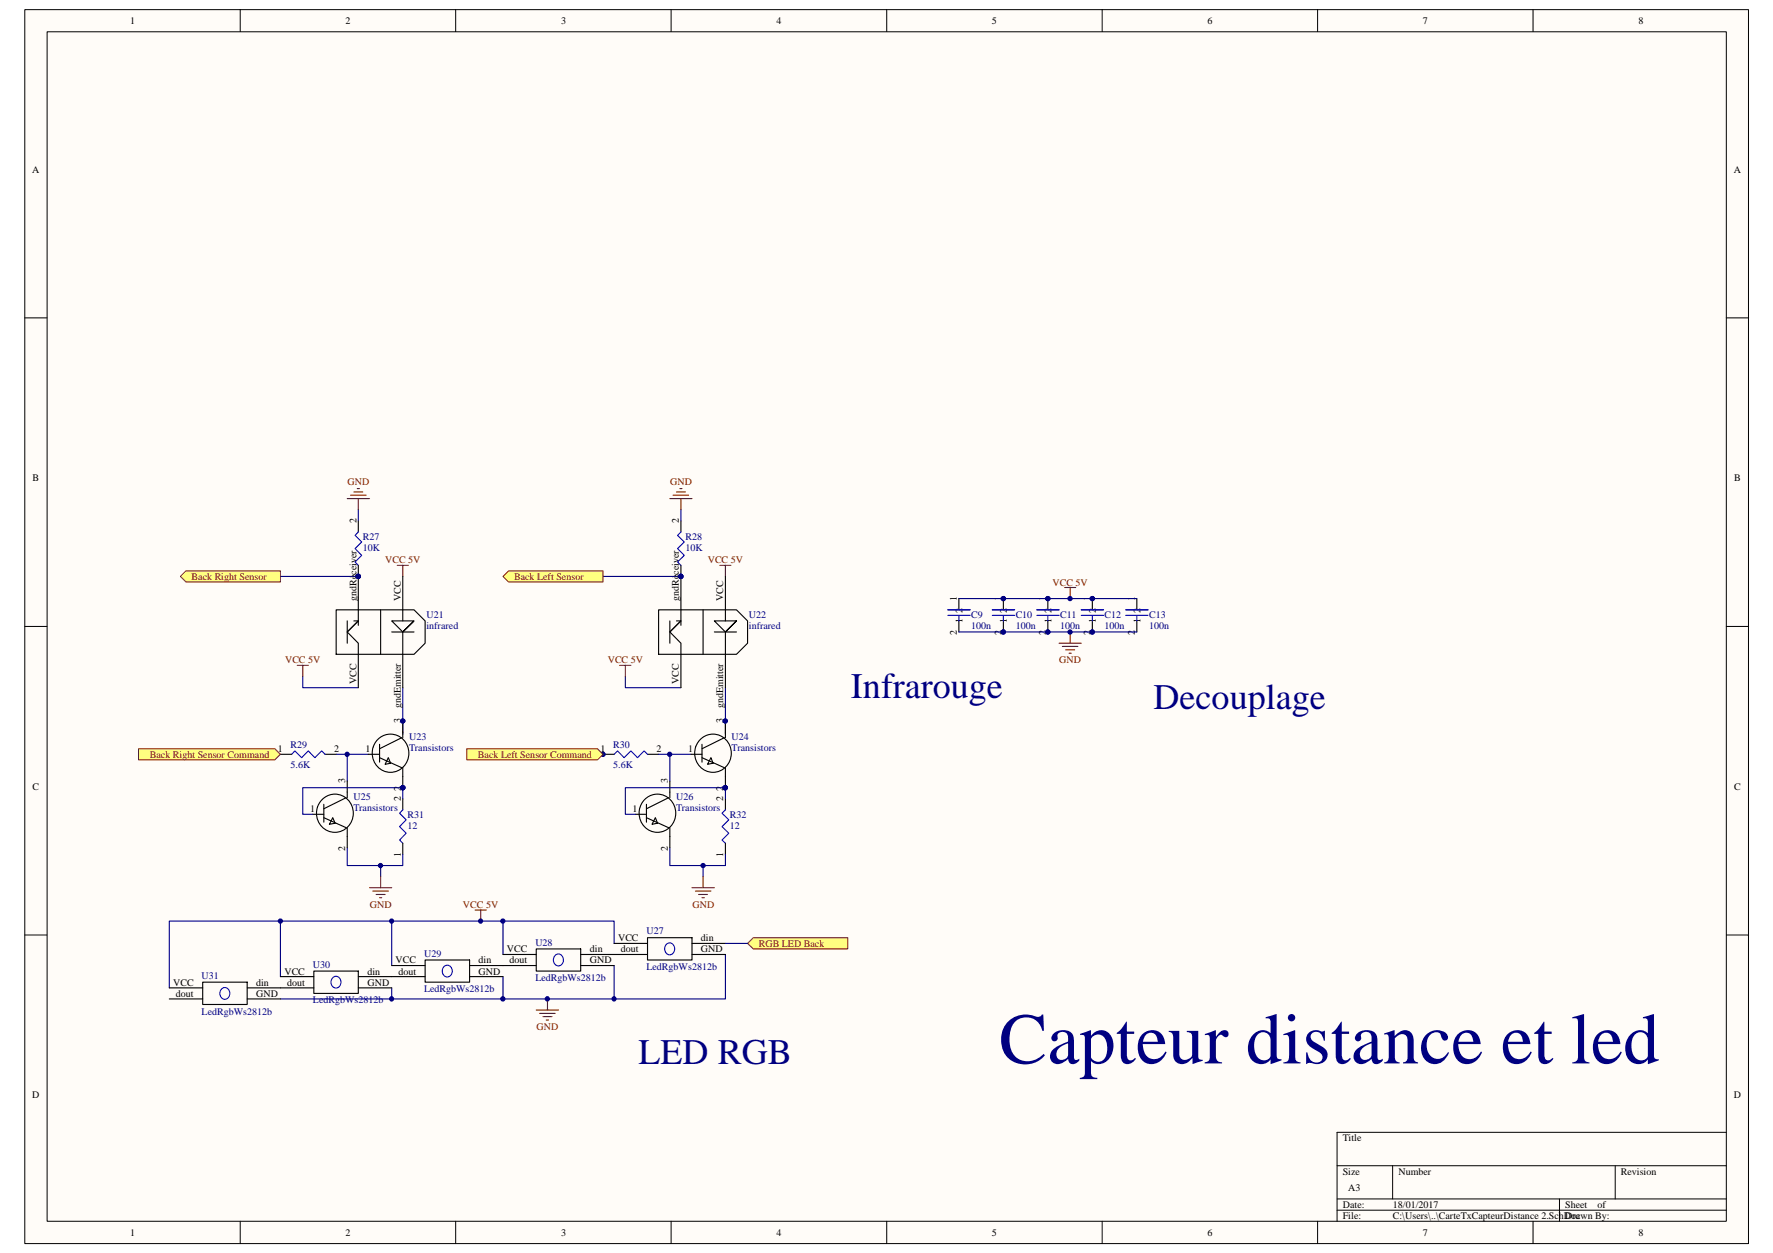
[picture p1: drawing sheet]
<svg xmlns="http://www.w3.org/2000/svg" width="420mm" height="297mm" viewBox="0 0 420 297" stroke-linecap="round" stroke-linejoin="round" font-family="sans-serif">
<path d="M5.9 2.3h408.4v292.5h-408.4z" fill="#fffcf8"/>
<path d="M5.9 2.3h408.4v292.5h-408.4z" fill="none" stroke="#000" stroke-width=".24"/>
<path d="M11.2 7.6h397.9v281.9h-397.9z" fill="#fffcf8"/>
<g fill="none" stroke="#000" stroke-width=".24">
<path d="M11.2 7.5h397.9v282h-397.9zM56.9 2.2v5.3M108 2.2v5.3M159 2.2v5.3M210.1 2.2v5.3M261.2 2.2v5.3M312.2 2.2v5.3M363.3 2.2v5.3M5.9 75.4h5.2M409.1 75.4h5.3M5.9 148.5h5.2M409.1 148.5h5.3"/>
<path d="M5.9 221.7h5.2M409.1 221.7h5.3M316.9 276.4h92.2M330 276.4v7.8M382.8 276.4v7.8M409.1 268.4h-92.2v21.1M56.9 289.5v5.3M108 289.5v5.3M159 289.5v5.3M210.1 289.5v5.3M261.2 289.5v5.3M312.2 289.5v5.3"/>
<path d="M316.9 284.2h92.2M316.9 286.9h92.2M363.3 289.5v5.3M369.6 284.2v5.3"/>
</g>
<path d="M258.9 141.9v2.7M269.4 141.9v2.7M269.4 147.2v2.6" fill="none" stroke="#000" stroke-width=".26"/>
<path d="M266.8 144.6h5.3M266.8 145.9h5.3M269.4 145.9v1.3" fill="none" stroke="#00f" stroke-width=".26"/>
<circle cx="258.9" cy="141.9" r=".51" fill="#000080"/>
<circle cx="258.9" cy="141.9" r=".51" fill="none" stroke="#000080" stroke-width=".24"/>
<path d="M258.9 147.2v2.6" fill="none" stroke="#000" stroke-width=".26"/>
<circle cx="258.9" cy="149.8" r=".51" fill="#000080"/>
<circle cx="258.9" cy="149.8" r=".51" fill="none" stroke="#000080" stroke-width=".24"/>
<path d="M256.2 144.6h5.3M256.2 145.9h5.3M258.9 145.9v1.3" fill="none" stroke="#00f" stroke-width=".26"/>
<circle cx="258.9" cy="141.9" r=".51" fill="#000080"/>
<circle cx="258.9" cy="141.9" r=".51" fill="none" stroke="#000080" stroke-width=".24"/>
<circle cx="258.9" cy="149.8" r=".51" fill="#000080"/>
<circle cx="258.9" cy="149.8" r=".51" fill="none" stroke="#000080" stroke-width=".24"/>
<path d="M248.3 141.9v2.7" fill="none" stroke="#000" stroke-width=".26"/>
<circle cx="248.3" cy="141.9" r=".51" fill="#000080"/>
<circle cx="248.3" cy="141.9" r=".51" fill="none" stroke="#000080" stroke-width=".24"/>
<path d="M248.3 147.2v2.6" fill="none" stroke="#000" stroke-width=".26"/>
<circle cx="248.3" cy="149.8" r=".51" fill="#000080"/>
<circle cx="248.3" cy="149.8" r=".51" fill="none" stroke="#000080" stroke-width=".24"/>
<path d="M245.7 144.6h5.3M245.7 145.9h5.3M248.3 145.9v1.3" fill="none" stroke="#00f" stroke-width=".26"/>
<circle cx="248.3" cy="141.9" r=".51" fill="#000080"/>
<circle cx="248.3" cy="141.9" r=".51" fill="none" stroke="#000080" stroke-width=".24"/>
<circle cx="248.3" cy="149.8" r=".51" fill="#000080"/>
<circle cx="248.3" cy="149.8" r=".51" fill="none" stroke="#000080" stroke-width=".24"/>
<path d="M237.8 141.9v2.7" fill="none" stroke="#000" stroke-width=".26"/>
<circle cx="237.8" cy="141.9" r=".51" fill="#000080"/>
<circle cx="237.8" cy="141.9" r=".51" fill="none" stroke="#000080" stroke-width=".24"/>
<path d="M237.8 147.2v2.6" fill="none" stroke="#000" stroke-width=".26"/>
<circle cx="237.8" cy="149.8" r=".51" fill="#000080"/>
<circle cx="237.8" cy="149.8" r=".51" fill="none" stroke="#000080" stroke-width=".24"/>
<path d="M235.2 144.6h5.2M235.2 145.9h5.2M237.8 145.9v1.3" fill="none" stroke="#00f" stroke-width=".26"/>
<circle cx="237.8" cy="141.9" r=".51" fill="#000080"/>
<circle cx="237.8" cy="141.9" r=".51" fill="none" stroke="#000080" stroke-width=".24"/>
<circle cx="237.8" cy="149.8" r=".51" fill="#000080"/>
<circle cx="237.8" cy="149.8" r=".51" fill="none" stroke="#000080" stroke-width=".24"/>
<path d="M227.2 141.9v2.7M227.2 147.2v2.6" fill="none" stroke="#000" stroke-width=".26"/>
<path d="M224.6 144.6h5.3M224.6 145.9h5.3M227.2 145.9v1.3" fill="none" stroke="#00f" stroke-width=".26"/>
<path d="M251 152.5h5.2M251.7 153.2h3.7M252.5 154.1h2.2M253.4 154.9h.5M253.6 149.8v2.7" fill="none" stroke="#800000" stroke-width=".26"/>
<circle cx="253.6" cy="149.8" r=".5" fill="#000080"/>
<circle cx="253.6" cy="149.8" r=".5" fill="none" stroke="#000080" stroke-width=".24"/>
<path d="M66.5 218.4v13.1M145.5 223.6v-5.2h-105.4v15.8M171.9 226.3v10.5h-105.4" fill="none" stroke="#000080" stroke-width=".26"/>
<circle cx="66.5" cy="218.4" r=".51" fill="#000080"/>
<circle cx="66.5" cy="218.4" r=".51" fill="none" stroke="#000080" stroke-width=".24"/>
<path d="M92.8 218.4v10.5" fill="none" stroke="#000080" stroke-width=".26"/>
<circle cx="92.8" cy="218.4" r=".5" fill="#000080"/>
<circle cx="92.8" cy="218.4" r=".5" fill="none" stroke="#000080" stroke-width=".24"/>
<path d="M119.2 218.4v7.9" fill="none" stroke="#000080" stroke-width=".26"/>
<circle cx="119.2" cy="218.4" r=".5" fill="#000080"/>
<circle cx="119.2" cy="218.4" r=".5" fill="none" stroke="#000080" stroke-width=".24"/>
<path d="M92.8 234.2v2.6" fill="none" stroke="#000080" stroke-width=".26"/>
<circle cx="92.8" cy="236.8" r=".51" fill="#000080"/>
<circle cx="92.8" cy="236.8" r=".51" fill="none" stroke="#000080" stroke-width=".24"/>
<path d="M119.2 231.5v5.3" fill="none" stroke="#000080" stroke-width=".26"/>
<circle cx="119.2" cy="236.8" r=".51" fill="#000080"/>
<circle cx="119.2" cy="236.8" r=".51" fill="none" stroke="#000080" stroke-width=".24"/>
<path d="M145.5 228.9v7.9" fill="none" stroke="#000080" stroke-width=".26"/>
<circle cx="145.5" cy="236.8" r=".51" fill="#000080"/>
<circle cx="145.5" cy="236.8" r=".51" fill="none" stroke="#000080" stroke-width=".24"/>
<path d="M71.7 160.4v2.6h13.2M95.5 163v11.1" fill="none" stroke="#000080" stroke-width=".26"/>
<path d="M84.9 123.5v2.6M84.9 134v2.7M95.5 189.4v2.6M95.5 199.9v2.6" fill="none" stroke="#000" stroke-width=".26"/>
<path d="M84.9 126.1l-.8 .8 1.6 1.6-1.6 1.5 1.6 1.7-1.6 1.5 .8 .8M95.5 192l-.8 .8 1.6 1.6-1.6 1.6 1.6 1.5-1.6 1.6 .8 .8" fill="none" stroke="#00f" stroke-width=".26"/>
<circle cx="84.9" cy="136.6" r=".51" fill="#000080"/>
<circle cx="84.9" cy="136.6" r=".51" fill="none" stroke="#000080" stroke-width=".24"/>
<circle cx="84.9" cy="136.6" r=".51" fill="#000080"/>
<circle cx="84.9" cy="136.6" r=".51" fill="none" stroke="#000080" stroke-width=".24"/>
<path d="M66.5 178.8h2.6M77 178.8h2.7" fill="none" stroke="#000" stroke-width=".26"/>
<path d="M69.1 178.8l.8-.8 1.6 1.6 1.6-1.6 1.5 1.6 1.6-1.6 .8 .8" fill="none" stroke="#00f" stroke-width=".26"/>
<path d="M82.3 201v4.2h13.2v-2.7M90.2 205.2v2.6" fill="none" stroke="#000080" stroke-width=".26"/>
<circle cx="90.2" cy="205.2" r=".5" fill="#000080"/>
<circle cx="90.2" cy="205.2" r=".5" fill="none" stroke="#000080" stroke-width=".24"/>
<path d="M82.3 118.2h5.3M83.1 117.4h3.7M83.9 116.6h2.1M84.7 115.8h.5M84.9 118.2v2.6M87.6 210.4h5.2M88.3 211.2h3.7M89.1 212h2.2M89.9 212.8h.6M90.2 207.8v2.6" fill="none" stroke="#800000" stroke-width=".26"/>
<path d="M66.5 136.7h18.4M84.9 120.8v2.7" fill="none" stroke="#000080" stroke-width=".26"/>
<circle cx="84.9" cy="136.6" r=".51" fill="#000080"/>
<circle cx="84.9" cy="136.6" r=".51" fill="none" stroke="#000080" stroke-width=".24"/>
<path d="M79.7 178.8h7.6M82.3 178.8v6.4" fill="none" stroke="#000080" stroke-width=".26"/>
<circle cx="82.2" cy="178.8" r=".5" fill="#000080"/>
<circle cx="82.2" cy="178.8" r=".5" fill="none" stroke="#000080" stroke-width=".24"/>
<path d="M95.5 170.9v2.7M74.1 193h2.6M75.3 191.3a4.4 4.4 0 0 1 6-2.6 4.4 4.4 0 0 1 1.8 6.4 4.4 4.4 0 0 1-5.6 1.8 4.4 4.4 0 0 1-2.3-5.5M76.7 190.7v4.2M76.7 193.8l5.3 2.4M78.9 193.8l.5 1.4-1.3 .2zM82 189.1l-5.3 2.6M82.3 185.2v3.9M82.3 196.2v4.8" fill="none" stroke="#000" stroke-width=".26"/>
<circle cx="95.5" cy="170.9" r=".5" fill="#000080"/>
<circle cx="95.5" cy="170.9" r=".5" fill="none" stroke="#000080" stroke-width=".24"/>
<path d="M87.3 178.8h2.6M95.5 184.1v2.6" fill="none" stroke="#000" stroke-width=".26"/>
<circle cx="95.4" cy="186.7" r=".51" fill="#000080"/>
<circle cx="95.4" cy="186.7" r=".51" fill="none" stroke="#000080" stroke-width=".24"/>
<path d="M88.5 177a4.4 4.4 0 0 1 5.7-2.7 4.4 4.4 0 0 1 2.4 5.8 4.4 4.4 0 0 1-5.6 2.7 4.4 4.4 0 0 1-2.6-5.7M89.9 176.4v4.3M89.9 179.6l5.3 2.4M92 179.6l.6 1.3-1.3 .3zM95.2 174.9l-5.3 2.6M95.5 173.6v1.3M95.5 182v2.1" fill="none" stroke="#000" stroke-width=".26"/>
<circle cx="95.5" cy="170.9" r=".5" fill="#000080"/>
<circle cx="95.5" cy="170.9" r=".5" fill="none" stroke="#000080" stroke-width=".24"/>
<circle cx="95.4" cy="186.7" r=".51" fill="#000080"/>
<circle cx="95.4" cy="186.7" r=".51" fill="none" stroke="#000080" stroke-width=".24"/>
<path d="M148.2 160.4v2.6h13.2M171.9 163v11.1" fill="none" stroke="#000080" stroke-width=".26"/>
<path d="M161.4 123.5v2.6M161.4 134v2.7M171.9 189.4v2.6M171.9 199.9v2.6" fill="none" stroke="#000" stroke-width=".26"/>
<path d="M161.4 126.1l-.8 .8 1.6 1.6-1.6 1.5 1.6 1.7-1.6 1.5 .8 .8M171.9 192l-.8 .8 1.6 1.6-1.6 1.6 1.6 1.5-1.6 1.6 .8 .8" fill="none" stroke="#00f" stroke-width=".26"/>
<circle cx="161.3" cy="136.6" r=".5" fill="#000080"/>
<circle cx="161.3" cy="136.6" r=".5" fill="none" stroke="#000080" stroke-width=".24"/>
<circle cx="161.3" cy="136.6" r=".5" fill="#000080"/>
<circle cx="161.3" cy="136.6" r=".5" fill="none" stroke="#000080" stroke-width=".24"/>
<path d="M142.9 178.8h2.6M153.4 178.8h2.7" fill="none" stroke="#000" stroke-width=".26"/>
<path d="M145.5 178.8l.8-.8 1.6 1.6 1.6-1.6 1.6 1.6 1.5-1.6 .8 .8" fill="none" stroke="#00f" stroke-width=".26"/>
<circle cx="142.9" cy="178.8" r=".5" fill="#000080"/>
<circle cx="142.9" cy="178.8" r=".5" fill="none" stroke="#000080" stroke-width=".24"/>
<circle cx="142.9" cy="178.8" r=".5" fill="#000080"/>
<circle cx="142.9" cy="178.8" r=".5" fill="none" stroke="#000080" stroke-width=".24"/>
<path d="M158.7 201v4.2h13.2v-2.7M166.6 205.2v2.6" fill="none" stroke="#000080" stroke-width=".26"/>
<circle cx="166.6" cy="205.2" r=".51" fill="#000080"/>
<circle cx="166.6" cy="205.2" r=".51" fill="none" stroke="#000080" stroke-width=".24"/>
<path d="M158.7 118.2h5.3M159.5 117.4h3.7M160.3 116.6h2.1M161.1 115.8h.5M161.4 118.2v2.6M164 210.4h5.3M164.8 211.2h3.7M165.6 212h2.1M166.4 212.8h.5M166.6 207.8v2.6" fill="none" stroke="#800000" stroke-width=".26"/>
<path d="M142.9 136.7h18.5M161.4 120.8v2.7" fill="none" stroke="#000080" stroke-width=".26"/>
<circle cx="161.3" cy="136.6" r=".5" fill="#000080"/>
<circle cx="161.3" cy="136.6" r=".5" fill="none" stroke="#000080" stroke-width=".24"/>
<path d="M156.1 178.8h7.6M158.7 178.8v6.4" fill="none" stroke="#000080" stroke-width=".26"/>
<circle cx="158.7" cy="178.8" r=".51" fill="#000080"/>
<circle cx="158.7" cy="178.8" r=".51" fill="none" stroke="#000080" stroke-width=".24"/>
<path d="M171.9 170.9v2.7M150.6 193h2.6M151.7 191.3a4.4 4.4 0 0 1 5.7-2.7 4.4 4.4 0 0 1 2.5 5.8 4.4 4.4 0 0 1-5.6 2.6 4.4 4.4 0 0 1-2.6-5.6M153.2 190.7v4.2M153.2 193.8l5.2 2.4M155.3 193.8l.5 1.4-1.3 .2zM158.4 189.1l-5.2 2.6M158.7 185.2v3.9M158.7 196.2v4.8" fill="none" stroke="#000" stroke-width=".26"/>
<circle cx="171.9" cy="170.9" r=".49" fill="#000080"/>
<circle cx="171.9" cy="170.9" r=".49" fill="none" stroke="#000080" stroke-width=".24"/>
<path d="M163.7 178.8h2.7M171.9 184.1v2.6" fill="none" stroke="#000" stroke-width=".26"/>
<circle cx="171.9" cy="186.7" r=".5" fill="#000080"/>
<circle cx="171.9" cy="186.7" r=".5" fill="none" stroke="#000080" stroke-width=".24"/>
<path d="M164.9 177a4.4 4.4 0 0 1 5.7-2.7 4.4 4.4 0 0 1 2.4 5.8 4.4 4.4 0 0 1-5.6 2.7 4.4 4.4 0 0 1-2.6-5.7M166.4 176.4v4.3M166.4 179.6l5.3 2.4M168.5 179.6l.5 1.3-1.3 .3zM171.7 174.9l-5.3 2.6M171.9 173.6v1.3M171.9 182v2.1" fill="none" stroke="#000" stroke-width=".26"/>
<circle cx="171.9" cy="170.9" r=".49" fill="#000080"/>
<circle cx="171.9" cy="170.9" r=".49" fill="none" stroke="#000080" stroke-width=".24"/>
<circle cx="171.9" cy="186.7" r=".5" fill="#000080"/>
<circle cx="171.9" cy="186.7" r=".5" fill="none" stroke="#000080" stroke-width=".24"/>
<path d="M95.5 186.7h-23.8v6.3h2.4" fill="none" stroke="#000080" stroke-width=".26"/>
<circle cx="95.4" cy="186.7" r=".51" fill="#000080"/>
<circle cx="95.4" cy="186.7" r=".51" fill="none" stroke="#000080" stroke-width=".24"/>
<path d="M95.5 186.7v2.7" fill="none" stroke="#000080" stroke-width=".26"/>
<circle cx="95.4" cy="186.7" r=".51" fill="#000080"/>
<circle cx="95.4" cy="186.7" r=".51" fill="none" stroke="#000080" stroke-width=".24"/>
<path d="M171.9 186.7h-23.7v6.3h2.4" fill="none" stroke="#000080" stroke-width=".26"/>
<circle cx="171.9" cy="186.7" r=".5" fill="#000080"/>
<circle cx="171.9" cy="186.7" r=".5" fill="none" stroke="#000080" stroke-width=".24"/>
<path d="M171.9 186.7v2.7" fill="none" stroke="#000080" stroke-width=".26"/>
<circle cx="171.9" cy="186.7" r=".5" fill="#000080"/>
<circle cx="171.9" cy="186.7" r=".5" fill="none" stroke="#000080" stroke-width=".24"/>
<path d="M32.8 177.5h32.3l1.4 1.3-1.4 1.3h-32.3z" fill-rule="evenodd" fill="#ffff80"/>
<path d="M32.8 177.5h32.3l1.4 1.3-1.4 1.3h-32.3z" fill="none" stroke="#800000" stroke-width=".24"/>
<path d="M110.6 177.5h31l1.3 1.3-1.3 1.3h-31z" fill-rule="evenodd" fill="#ffff80"/>
<path d="M110.6 177.5h31l1.3 1.3-1.3 1.3h-31z" fill="none" stroke="#800000" stroke-width=".24"/>
<path d="M44.1 135.3h22.4v2.7h-22.4l-1.4-1.3z" fill-rule="evenodd" fill="#ffff80"/>
<path d="M44.1 135.3h22.4v2.7h-22.4l-1.4-1.3z" fill="none" stroke="#800000" stroke-width=".24"/>
<path d="M120.5 135.3h22.4v2.7h-22.4l-1.3-1.3z" fill-rule="evenodd" fill="#ffff80"/>
<path d="M120.5 135.3h22.4v2.7h-22.4l-1.3-1.3z" fill="none" stroke="#800000" stroke-width=".24"/>
<path d="M112.6 215.7h2.6M113.9 215.7v2.7" fill="none" stroke="#800000" stroke-width=".26"/>
<circle cx="113.9" cy="218.4" r=".5" fill="#000080"/>
<circle cx="113.9" cy="218.4" r=".5" fill="none" stroke="#000080" stroke-width=".24"/>
<path d="M177.2 223.6l1.3-1.3h22.4v2.7h-22.4z" fill-rule="evenodd" fill="#ffff80"/>
<path d="M177.2 223.6l1.3-1.3h22.4v2.7h-22.4z" fill="none" stroke="#800000" stroke-width=".24"/>
<path d="M94.1 134h2.7M95.5 134v2.7M170.6 134h2.6M171.9 134v2.7M252.3 139.3h2.6M253.6 139.3v2.6M70.4 157.7h2.7M71.7 157.7v2.7M146.8 157.7h2.7M148.2 157.7v2.7" fill="none" stroke="#800000" stroke-width=".26"/>
<circle cx="253.6" cy="141.9" r=".51" fill="#000080"/>
<circle cx="253.6" cy="141.9" r=".51" fill="none" stroke="#000080" stroke-width=".24"/>
<path d="M127.1 239.4h5.3M129.7 236.8v2.6M127.9 240.2h3.7M128.7 241h2.1M129.4 241.8h.6" fill="none" stroke="#800000" stroke-width=".26"/>
<circle cx="129.7" cy="236.8" r=".51" fill="#000080"/>
<circle cx="129.7" cy="236.8" r=".51" fill="none" stroke="#000080" stroke-width=".24"/>
<path d="M227.2 141.9h42.2M227.2 149.8h42.2M171.9 223.6h5.3" fill="none" stroke="#000080" stroke-width=".26"/>
<g fill="none" stroke="#000" stroke-width=".26">
<path d="M161.4 136.7v10.5l-2.7 2.6 2.7 2.7v2.6M156.1 144.6h18.4l2.7 2.6v5.3l-2.7 2.6h-18.4zM158.7 147.2v5.3M160.3 147.2h1.1v1.1M161.4 147.2l-2.7 2.6M166.6 144.6v10.5M169.3 149.8h5.2M171.9 144.6v2.6M174.5 147.2h-5.2l2.6 2.6 2.6-2.6-2.6 2.6v5.3M40.1 234.2h7.9M40.1 236.8h7.9M48 232.8h10.6v5.3h-10.6z"/>
<path d="M58.6 234.2h15.8M58.6 236.8h7.9M66.5 231.5h7.9M74.4 230.2h10.5v5.3h-10.5zM84.9 231.5h15.8M84.9 234.2h7.9M92.8 228.9h7.9M100.7 227.6h10.6v5.2h-10.6zM111.3 228.9h15.8M111.3 231.5h7.9M119.2 226.3h7.9M127.1 225h10.5v5.2h-10.5z"/>
<path d="M137.6 228.9h7.9M137.6 226.3h15.8M145.5 223.6h7.9M153.4 222.3h10.6v5.3h-10.6zM164 223.6h7.9M164 226.3h7.9"/>
</g>
<path d="M54.4 235.8a1.25 1.25 0 0 0-1.2-1.7 1.25 1.25 0 0 0-1 1.8 1.13 1.13 0 0 0 1 1 1.13 1.13 0 0 0 1.2-.9M80.8 233.2a1.25 1.25 0 0 0-1.3-1.8 1.25 1.25 0 0 0-1 1.9 1.13 1.13 0 0 0 1.1 .9 1.13 1.13 0 0 0 1.1-.9M107.1 230.5a1.25 1.25 0 0 0-1.2-1.7 1.25 1.25 0 0 0-1 1.8 1.13 1.13 0 0 0 1 1 1.13 1.13 0 0 0 1.2-.9M133.5 227.9a1.22 1.22 0 0 0-.7-1.6 1.22 1.22 0 0 0-1.6 .8 1.23 1.23 0 0 0 .4 1.6 1.23 1.23 0 0 0 1.7-.2l.1-.4M159.8 225.3a1.25 1.25 0 0 0-1.2-1.8 1.25 1.25 0 0 0-1 1.9 1.13 1.13 0 0 0 1.1 1 1.13 1.13 0 0 0 1.1-1" fill="none" stroke="#00f" stroke-width=".26"/>
<circle cx="161.3" cy="136.6" r=".5" fill="#000080"/>
<circle cx="161.3" cy="136.6" r=".5" fill="none" stroke="#000080" stroke-width=".24"/>
<path d="M171.9 136.7v7.9M161.4 155.1v7.9M171.9 155.1v7.9" fill="none" stroke="#000" stroke-width=".26"/>
<circle cx="161.3" cy="136.6" r=".5" fill="#000080"/>
<circle cx="161.3" cy="136.6" r=".5" fill="none" stroke="#000080" stroke-width=".24"/>
<path d="M84.9 136.7v10.5l-2.6 2.6 2.6 2.7v2.6M79.7 144.6h18.4l2.6 2.6v5.3l-2.6 2.6h-18.4zM82.3 147.2v5.3M83.9 147.2h1v1.1M84.9 147.2l-2.6 2.6M90.2 144.6v10.5M92.8 149.8h5.3M95.5 144.6v2.6M98.1 147.2h-5.3l2.7 2.6 2.6-2.6-2.6 2.6v5.3" fill="none" stroke="#000" stroke-width=".26"/>
<circle cx="84.9" cy="136.6" r=".51" fill="#000080"/>
<circle cx="84.9" cy="136.6" r=".51" fill="none" stroke="#000080" stroke-width=".24"/>
<path d="M95.5 136.7v7.9M84.9 155.1v7.9M95.5 155.1v7.9" fill="none" stroke="#000" stroke-width=".26"/>
<circle cx="84.9" cy="136.6" r=".51" fill="#000080"/>
<circle cx="84.9" cy="136.6" r=".51" fill="none" stroke="#000080" stroke-width=".24"/>
<text font-size="17.1" fill="#000080" x="236.8" y="252.1">Capteur distance et led</text>
<g font-size="8.6" fill="#000080">
<text x="201.7" y="165.4">Infrarouge</text>
<text x="273.3" y="168">Decouplage</text>
<text x="151.3" y="252.3">LED RGB</text>
</g>
<g font-size="2.4">
<text x="30.8" y="5.7">1</text>
<text x="81.9" y="5.7">2</text>
<text x="133" y="5.7">3</text>
<text x="184" y="5.7">4</text>
<text x="235.1" y="5.7">5</text>
<text x="286.1" y="5.7">6</text>
<text x="337.2" y="5.7">7</text>
<text x="388.3" y="5.7">8</text>
<text x="7.6" y="40.9">A</text>
<text x="410.9" y="40.9">A</text>
<text x="7.7" y="114.1">B</text>
<text x="411" y="114.1">B</text>
<text x="84.4" y="124" transform="rotate(-90 84.4 124)">2</text>
<text x="160.9" y="124" transform="rotate(-90 160.9 124)">2</text>
<text x="84.4" y="137.3" transform="rotate(-90 84.4 137.3)">1</text>
<text x="160.9" y="137.3" transform="rotate(-90 160.9 137.3)">1</text>
<text x="84.4" y="142.5" transform="rotate(-90 84.4 142.5)">gndReceiver</text>
<text x="95" y="142.5" transform="rotate(-90 95 142.5)">VCC</text>
<text x="160.9" y="142.5" transform="rotate(-90 160.9 142.5)">gndReceiver</text>
<text x="171.4" y="142.5" transform="rotate(-90 171.4 142.5)">VCC</text>
<text x="226.8" y="142.5" transform="rotate(-90 226.8 142.5)">1</text>
<text x="237.3" y="142.5" transform="rotate(-90 237.3 142.5)">1</text>
<text x="247.9" y="142.5" transform="rotate(-90 247.9 142.5)">1</text>
<text x="258.4" y="142.5" transform="rotate(-90 258.4 142.5)">1</text>
<text x="268.9" y="142.5" transform="rotate(-90 268.9 142.5)">1</text>
<text x="228.1" y="147.6" transform="rotate(-90 228.1 147.6)">1</text>
<text x="228.1" y="145.4" transform="rotate(-90 228.1 145.4)">2</text>
<text x="238.6" y="147.6" transform="rotate(-90 238.6 147.6)">1</text>
<text x="238.6" y="145.4" transform="rotate(-90 238.6 145.4)">2</text>
<text x="249.2" y="147.6" transform="rotate(-90 249.2 147.6)">1</text>
<text x="249.2" y="145.4" transform="rotate(-90 249.2 145.4)">2</text>
<text x="259.7" y="147.6" transform="rotate(-90 259.7 147.6)">1</text>
<text x="259.7" y="145.4" transform="rotate(-90 259.7 145.4)">2</text>
<text x="270.2" y="147.6" transform="rotate(-90 270.2 147.6)">1</text>
<text x="270.2" y="145.4" transform="rotate(-90 270.2 145.4)">2</text>
<text x="226.8" y="150.5" transform="rotate(-90 226.8 150.5)">2</text>
<text x="237.3" y="150.5" transform="rotate(-90 237.3 150.5)">2</text>
<text x="247.9" y="150.5" transform="rotate(-90 247.9 150.5)">2</text>
<text x="258.4" y="150.5" transform="rotate(-90 258.4 150.5)">2</text>
<text x="268.9" y="150.5" transform="rotate(-90 268.9 150.5)">2</text>
<text x="84.4" y="162.1" transform="rotate(-90 84.4 162.1)">VCC</text>
<text x="95" y="167.9" transform="rotate(-90 95 167.9)">gndEmitter</text>
<text x="160.9" y="162.1" transform="rotate(-90 160.9 162.1)">VCC</text>
<text x="171.4" y="167.9" transform="rotate(-90 171.4 167.9)">gndEmitter</text>
<text x="95" y="171.4" transform="rotate(-90 95 171.4)">3</text>
<text x="171.4" y="171.4" transform="rotate(-90 171.4 171.4)">3</text>
<text x="65.8" y="178.3">1</text>
<text x="79.2" y="178.3">2</text>
<text x="86.6" y="178.3">1</text>
<text x="142.3" y="178.3">1</text>
<text x="155.6" y="178.3">2</text>
<text x="163.1" y="178.3">1</text>
<text x="81.8" y="185.7" transform="rotate(-90 81.8 185.7)">3</text>
<text x="158.2" y="185.7" transform="rotate(-90 158.2 185.7)">3</text>
<text x="7.7" y="187.2">C</text>
<text x="95" y="189.9" transform="rotate(-90 95 189.9)">2</text>
<text x="95" y="187.4" transform="rotate(-90 95 187.4)">2</text>
<text x="171.4" y="189.9" transform="rotate(-90 171.4 189.9)">2</text>
<text x="171.4" y="187.4" transform="rotate(-90 171.4 187.4)">2</text>
<text x="411" y="187.2">C</text>
<text x="73.5" y="192.6">1</text>
<text x="149.9" y="192.6">1</text>
<text x="81.8" y="201.6" transform="rotate(-90 81.8 201.6)">2</text>
<text x="95" y="203.2" transform="rotate(-90 95 203.2)">1</text>
<text x="158.2" y="201.6" transform="rotate(-90 158.2 201.6)">2</text>
<text x="171.4" y="203.2" transform="rotate(-90 171.4 203.2)">1</text>
<text x="120.1" y="225.8">VCC</text>
<text x="139.8" y="225.8">din</text>
<text x="146.5" y="223.1">VCC</text>
<text x="147.1" y="225.8">dout</text>
<text x="166.1" y="223.1">din</text>
<text x="166.1" y="225.8">GND</text>
<text x="41.1" y="233.7">VCC</text>
<text x="60.7" y="233.7">din</text>
<text x="67.4" y="231.1">VCC</text>
<text x="68.1" y="233.7">dout</text>
<text x="87.1" y="231.1">din</text>
<text x="87.1" y="233.7">GND</text>
<text x="93.8" y="228.4">VCC</text>
<text x="94.4" y="231.1">dout</text>
<text x="113.4" y="228.4">din</text>
<text x="113.4" y="231.1">GND</text>
<text x="120.8" y="228.4">dout</text>
<text x="139.8" y="228.4">GND</text>
<text x="41.7" y="236.3">dout</text>
<text x="60.7" y="236.3">GND</text>
<text x="7.6" y="260.3">D</text>
<text x="410.9" y="260.3">D</text>
<text x="318.2" y="270.6">Title</text>
<text x="318.2" y="278.5">Size</text>
<text x="331.4" y="278.5">Number</text>
<text x="384.1" y="278.5">Revision</text>
<text x="318.2" y="286.4">Date:</text>
<text x="319.5" y="282.4">A3</text>
<text x="330.1" y="286.4">18/01/2017</text>
<text x="370.9" y="286.4">Sheet</text>
<text x="378.6" y="286.4">of</text>
<text x="30.8" y="293">1</text>
<text x="81.9" y="293">2</text>
<text x="133" y="293">3</text>
<text x="184" y="293">4</text>
<text x="235.1" y="293">5</text>
<text x="286.1" y="293">6</text>
<text x="318.2" y="289">File:</text>
<text x="330.1" y="289">C:\Users\..\CarteTxCapteurDistance 2.SchDoc</text>
<text x="337.2" y="293">7</text>
<text x="370.9" y="289">Drawn By:</text>
<text x="388.3" y="293">8</text>
</g>
<g font-size="2.4" fill="#800000">
<text x="82.4" y="115.1">GND</text>
<text x="158.8" y="115.1">GND</text>
<text x="45.4" y="137.5">Back Right Sensor</text>
<text x="91.3" y="133.5">VCC 5V</text>
<text x="121.8" y="137.5">Back Left Sensor</text>
<text x="167.7" y="133.5">VCC 5V</text>
<text x="249.4" y="138.8">VCC 5V</text>
<text x="67.6" y="157.2">VCC 5V</text>
<text x="144" y="157.2">VCC 5V</text>
<text x="251" y="157.2">GND</text>
<text x="35.5" y="179.7">Back Right Sensor Command</text>
<text x="113.3" y="179.7">Back Left Sensor Command</text>
<text x="87.6" y="215.2">GND</text>
<text x="109.7" y="215.2">VCC 5V</text>
<text x="164.1" y="215.2">GND</text>
<text x="179.8" y="224.5">RGB LED Back</text>
<text x="127.2" y="244.2">GND</text>
</g>
<g font-size="2.4" fill="#000080">
<text x="86" y="128">R27</text>
<text x="86" y="130.6">10K</text>
<text x="162.4" y="128">R28</text>
<text x="162.4" y="130.6">10K</text>
<text x="101" y="146.4">U21</text>
<text x="101" y="149.1">infrared</text>
<text x="177.4" y="146.4">U22</text>
<text x="177.4" y="149.1">infrared</text>
<text x="230.2" y="149.1">100n</text>
<text x="230.2" y="146.4">C9</text>
<text x="240.7" y="149.1">100n</text>
<text x="240.7" y="146.4">C10</text>
<text x="251.2" y="149.1">100n</text>
<text x="251.2" y="146.4">C11</text>
<text x="261.8" y="149.1">100n</text>
<text x="261.8" y="146.4">C12</text>
<text x="272.3" y="149.1">100n</text>
<text x="272.3" y="146.4">C13</text>
<text x="68.9" y="177.3">R29</text>
<text x="97" y="175.4">U23</text>
<text x="97" y="178.1">Transistors</text>
<text x="145.3" y="177.3">R30</text>
<text x="173.4" y="175.4">U24</text>
<text x="173.4" y="178.1">Transistors</text>
<text x="68.9" y="182">5.6K</text>
<text x="145.3" y="182">5.6K</text>
<text x="83.8" y="189.7">U25</text>
<text x="160.2" y="189.7">U26</text>
<text x="83.8" y="192.3">Transistors</text>
<text x="96.6" y="196.5">12</text>
<text x="96.6" y="193.9">R31</text>
<text x="160.2" y="192.3">Transistors</text>
<text x="173" y="196.5">12</text>
<text x="173" y="193.9">R32</text>
<text x="153.2" y="221.5">U27</text>
<text x="100.5" y="226.8">U29</text>
<text x="126.9" y="224.2">U28</text>
<text x="47.8" y="232.1">U31</text>
<text x="74.2" y="229.4">U30</text>
<text x="126.9" y="232.6">LedRgbWs2812b</text>
<text x="153.2" y="230">LedRgbWs2812b</text>
<text x="74.2" y="237.9">LedRgbWs2812b</text>
<text x="100.5" y="235.2">LedRgbWs2812b</text>
<text x="47.8" y="240.5">LedRgbWs2812b</text>
</g>
</svg>
